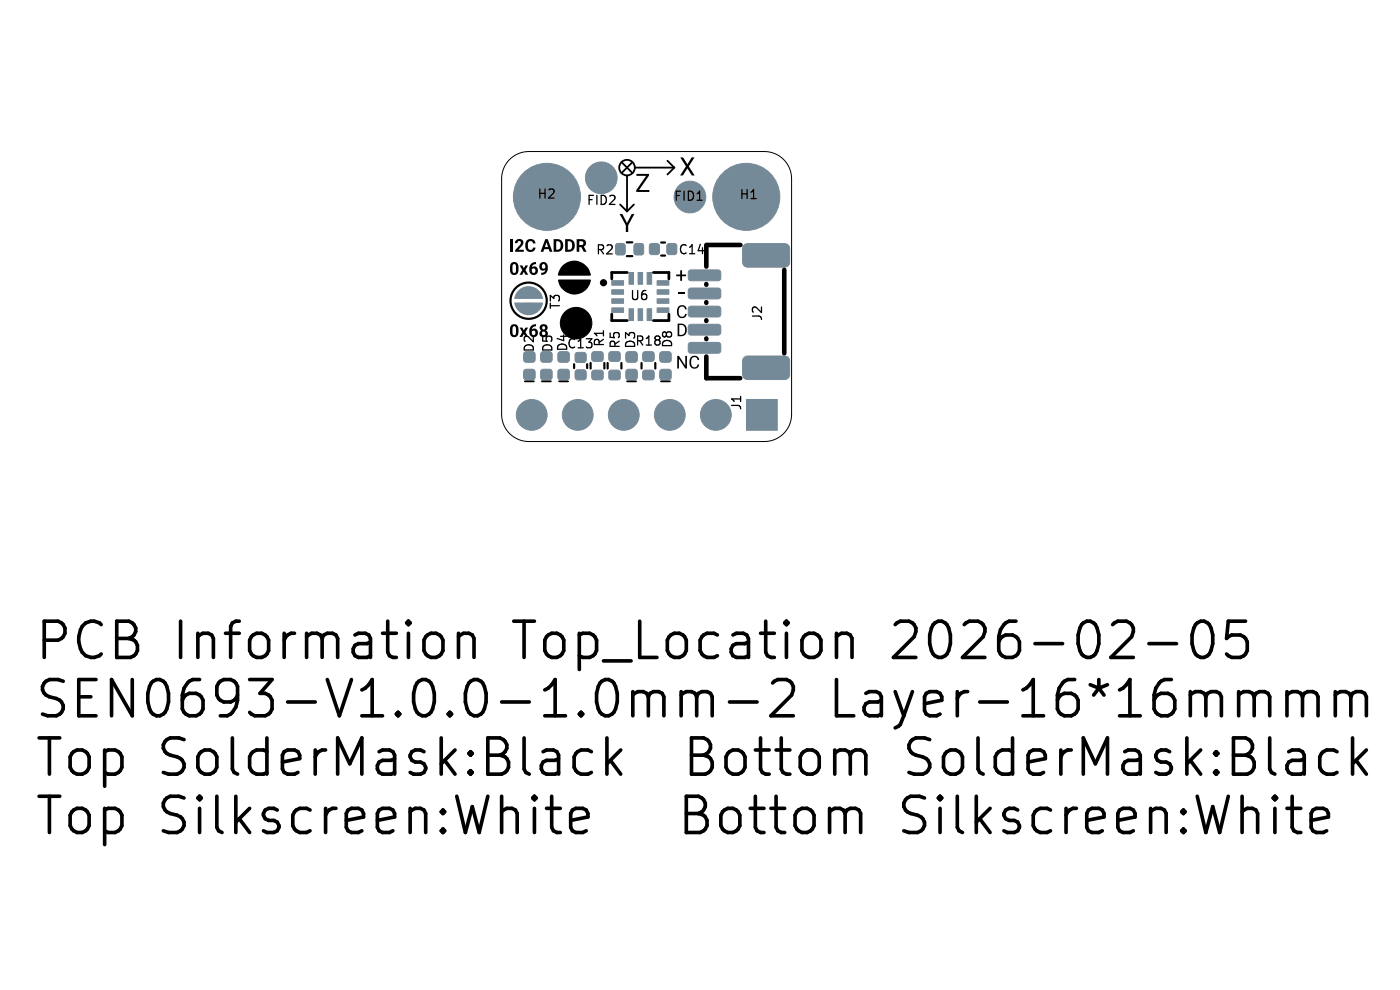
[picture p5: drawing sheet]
<svg xmlns="http://www.w3.org/2000/svg" width="297mm" height="210mm" viewBox="0 0 297 210" stroke-linecap="round" stroke-linejoin="round" font-family="sans-serif">
<g fill="none" stroke="#000" stroke-width=".77">
<path d="M93.2 134.7l.8 1.1v2.2l-.8 1.1M97.3 135.1a2.09 2.09 0 0 1 2.9-.4l.4 .7v4.1M97.3 134.3v5.2M177.5 135.1a2.09 2.09 0 0 1 2.9-.4l.4 .7v4.1M177.5 134.3v5.2M243.7 136.5h5.9M254 132.1a1.82 1.82 0 0 1 2.9 1.1 6 6 0 0 1-.7 5.9 1.82 1.82 0 0 1-2.9-1.1 6 6 0 0 1 .7-5.9zM264.2 131.8h-3.6l-.4 3.6 1.1-.7h1.8l.8 .4 .7 1.1v1.8l-.4 .7-1.1 .8h-1.8l-1.1-.8M122.5 159.5l.8-.4h1.4l.8 .4M128.8 156.5v7.7M131.7 159.1l-2.9 2.9M136.4 146.7l.8 .4 .3 .7"/>
<path d="M137.5 147.8v4M137.5 147.8l.4-.7 .7-.4h1.1l.8 .4 .3 .7v4M144.5 147.4a2.09 2.09 0 0 1 2.9-.3l.4 .7M144.5 146.7v5.1M147.8 147.8l.4-.7 .7-.4h1.1l.7 .4 .4 .7v4M147.8 147.8v4M154.8 148.9h5.8M168.3 146.3l-.4 1.1-4.4 4.4h4.8M183.3 159.5l.4 .7v4M273 147.4a2.09 2.09 0 0 1 3-.3l.3 .7M273 146.7v5.1M276.3 147.8l.4-.7 .7-.4h1.1l.7 .4 .4 .7v4"/>
<path d="M276.3 147.8v4M282.9 159.1l.7 .4M283.3 147.4a2.09 2.09 0 0 1 2.9-.3l.4 .7M283.3 146.7v5.1M286.6 147.8l.3-.7 .8-.4h1.1l.7 .4 .4 .7v4M286.6 147.8v4M286.9 156.5v7.7M289.9 159.1l-3 2.9M115.9 171.5h3M117 168.9v6.6l.4 .7 .7 .4h.8M121.1 174l3.6-.7v-.7l-.3-.8-.8-.3h-1.4l-.8 .3-.3 .8v2.9l.3 .7 .8 .4h1.4l.8-.4M122.5 163.9l.8 .3h1.4l.8-.3"/>
<path d="M129.5 161.3l2.2 2.9M278.2 174l3.6-.7v-.7l-.4-.8-.7-.3h-1.5l-.7 .3-.3 .8v2.9l.3 .7 .7 .4h1.5l.7-.4M283.6 163.9l-.7 .3M287.7 161.3l2.2 2.9"/>
</g>
<g fill="#758a99">
<path d="M109.8 61.7a3.1 3.1 0 0 1 3.3-.9 3.1 3.1 0 0 1 2.1 2.6h-6.1l.3-1.1z"/>
<path d="M109.1 64.2h6.1a3.1 3.1 0 0 1-3.1 2.7 3.1 3.1 0 0 1-3-2.7z"/>
</g>
<g fill="#758a99" stroke="#758a99" stroke-width=".21">
<path d="M133.4 57.8h1v2.5h-1z"/>
<path d="M135.4 57.8h.9v2.5h-.9z"/>
<path d="M137.3 57.8h.9v2.5h-.9z"/>
<path d="M139.4 59.5h2.5v1h-2.5z"/>
<path d="M139.4 61.5h2.5v.9h-2.5z"/>
<path d="M139.4 63.4h2.5v.9h-2.5z"/>
<path d="M139.4 65.3h2.5v1h-2.5z"/>
<path d="M137.3 65.5h.9v2.5h-.9z"/>
<path d="M135.4 65.5h.9v2.5h-.9z"/>
<path d="M133.4 65.5h1v2.5h-1z"/>
<path d="M129.8 65.3h2.5v1h-2.5z"/>
<path d="M129.8 63.4h2.5v.9h-2.5z"/>
<path d="M129.8 61.5h2.5v.9h-2.5z"/>
<path d="M129.8 59.5h2.5v1h-2.5z"/>
<path d="M125.7 78.7l.3-.2h1.5l.3 .2 .2 .3v1.1l-.2 .3-.3 .2h-1.5l-.3-.2-.2-.3v-1.1z"/>
<path d="M125.7 74.7l.3-.1h1.5l.3 .1 .2 .4v1l-.2 .4-.3 .2h-1.5l-.3-.2-.2-.4v-1z"/>
<path d="M136.5 78.7l.3-.2h1.5l.3 .2 .2 .3v1.1l-.2 .3-.3 .2h-1.5l-.3-.2-.2-.3v-1.1z"/>
<path d="M136.5 74.7l.3-.1h1.5l.3 .1 .2 .4v1l-.2 .4-.3 .2h-1.5l-.3-.2-.2-.4v-1z"/>
<path d="M140.1 78.5l.4-.2h1.3a.57 .57 0 0 1 .6 .6v1.1a.57 .57 0 0 1-.6 .6h-1.3a.57 .57 0 0 1-.6-.6v-1.1z"/>
<path d="M140.1 74.8l.4-.2h1.3a.57 .57 0 0 1 .6 .6v1.1a.57 .57 0 0 1-.6 .6h-1.3a.57 .57 0 0 1-.6-.6v-1.1z"/>
<path d="M122.1 74.9l.4-.2h1.3l.4 .2 .2 .4v1.1l-.2 .3-.4 .2h-1.3l-.4-.2-.1-.3v-1.1z"/>
<path d="M122.1 78.6l.4-.2h1.3l.4 .2 .2 .4v1.1l-.2 .3-.4 .2h-1.3l-.4-.2-.1-.3v-1.1z"/>
<path d="M118.5 78.5l.4-.2h1.3a.57 .57 0 0 1 .6 .6v1.1a.57 .57 0 0 1-.6 .6h-1.3a.57 .57 0 0 1-.6-.6v-1.1z"/>
<path d="M118.5 74.8l.4-.2h1.3a.57 .57 0 0 1 .6 .6v1.1a.57 .57 0 0 1-.6 .6h-1.3a.57 .57 0 0 1-.6-.6v-1.1z"/>
<path d="M146.2 72.8l.4-.2h5.7a.58 .58 0 0 1 .6 .6v1.2a.58 .58 0 0 1-.6 .5h-5.7a.58 .58 0 0 1-.6-.5v-1.2z"/>
<path d="M146.2 69l.4-.2h5.7a.58 .58 0 0 1 .6 .6v1.1a.58 .58 0 0 1-.6 .6h-5.7a.58 .58 0 0 1-.6-.6v-1.1z"/>
<path d="M146.2 65.1l.4-.2h5.7a.58 .58 0 0 1 .6 .6v1.2a.58 .58 0 0 1-.6 .5h-5.7a.58 .58 0 0 1-.6-.5v-1.2z"/>
<path d="M146.2 61.3l.4-.2h5.7a.58 .58 0 0 1 .6 .6v1.1a.58 .58 0 0 1-.6 .6h-5.7a.58 .58 0 0 1-.6-.6v-1.1z"/>
<path d="M146.2 57.4l.4-.1h5.7a.58 .58 0 0 1 .6 .5v1.2a.58 .58 0 0 1-.6 .6h-5.7a.58 .58 0 0 1-.6-.6v-1.2z"/>
<path d="M157.8 52l.8-.3h7.9a1.04 1.04 0 0 1 1 1v2.9a1.04 1.04 0 0 1-1 1.1h-7.9a1.04 1.04 0 0 1-1.1-1.1v-2.9z"/>
<path d="M157.8 75.8l.8-.3h7.9a1.04 1.04 0 0 1 1 1.1v2.9a1.04 1.04 0 0 1-1 1h-7.9a1.04 1.04 0 0 1-1.1-1v-2.9z"/>
<path d="M158.4 84.7h6.5v6.6h-6.5z"/>
<path d="M134.6 51.8l.4-.2h1l.4 .2 .2 .4v1.4l-.2 .3-.4 .2h-1l-.4-.2-.1-.3v-1.4z"/>
<path d="M130.7 51.8l.4-.2h1l.4 .2 .1 .4v1.4l-.1 .3-.4 .2h-1l-.4-.2-.1-.3v-1.4z"/>
<path d="M114.8 78.5l.4-.2h1.4a.57 .57 0 0 1 .5 .6v1.1a.57 .57 0 0 1-.5 .6h-1.4a.57 .57 0 0 1-.5-.6v-1.1z"/>
<path d="M114.8 74.8l.4-.2h1.4a.57 .57 0 0 1 .5 .6v1.1a.57 .57 0 0 1-.5 .6h-1.4a.57 .57 0 0 1-.5-.6v-1.1z"/>
<path d="M137.9 51.8l.4-.2h1.1l.3 .2 .2 .4v1.3l-.2 .4-.3 .1h-1.1l-.4-.1-.1-.4v-1.3z"/>
<path d="M141.6 51.8l.4-.2h1.1l.3 .2 .2 .4v1.3l-.2 .4-.3 .1h-1.1l-.4-.1-.2-.4v-1.3z"/>
<path d="M129.3 78.7l.4-.2h1.4l.3 .2 .2 .3v1.1l-.2 .3-.3 .2h-1.4l-.4-.2-.2-.3v-1.1z"/>
<path d="M129.3 74.7l.4-.1h1.4l.3 .1 .2 .4v1l-.2 .4-.3 .2h-1.4l-.4-.2-.2-.4v-1z"/>
<path d="M111.1 64.4h2l.2 .3v.6l-.3 .2h-1.8l-.2-.3z"/>
<path d="M111.1 62.1h2l.2 .2v.7l-.3 .2h-1.8l-.2-.3z"/>
<path d="M132.9 78.5l.4-.2h1.3a.57 .57 0 0 1 .6 .6v1.1a.57 .57 0 0 1-.6 .6h-1.3a.57 .57 0 0 1-.5-.6v-1.1z"/>
<path d="M132.9 74.8l.4-.2h1.3a.57 .57 0 0 1 .6 .6v1.1a.57 .57 0 0 1-.6 .6h-1.3a.57 .57 0 0 1-.5-.6v-1.1z"/>
<path d="M111.2 78.5l.4-.2h1.4a.57 .57 0 0 1 .5 .6v1.1a.57 .57 0 0 1-.5 .6h-1.4a.57 .57 0 0 1-.5-.6v-1.1z"/>
<path d="M111.2 74.8l.4-.2h1.4a.57 .57 0 0 1 .5 .6v1.1a.57 .57 0 0 1-.5 .6h-1.4a.57 .57 0 0 1-.5-.6v-1.1z"/>
<circle cx="116" cy="41.8" r="7.1"/>
<circle cx="151.9" cy="88" r="3.3"/>
<circle cx="142.1" cy="88" r="3.3"/>
<circle cx="132.3" cy="88" r="3.3"/>
<circle cx="122.6" cy="88" r="3.3"/>
<circle cx="112.8" cy="88" r="3.3"/>
<circle cx="146.4" cy="41.8" r="3.4"/>
<circle cx="158.3" cy="41.8" r="7.1"/>
<circle cx="127.6" cy="37.7" r="3.4"/>
</g>
<path d="M119.6 56.4a3.4 3.4 0 0 1 5.6 1.9h-6.7l.3-.7zM118.6 59.5h6.6a3.3 3.3 0 0 1-3.3 2.8 3.3 3.3 0 0 1-3.3-2.8z" fill="#000" stroke="#000" stroke-width=".38"/>
<g fill="none" stroke="#000" stroke-width=".38">
<path d="M131.9 34.4l2.3 2.3M133 37.2v7.6M134.2 34.4l-2.4 2.3M134.7 35.6h8.4M141.6 34.1l1.5 1.5M143.1 35.6l-1.5 1.4M131.6 43.4l1.4 1.4M134.5 43.4l-1.5 1.4M111.3 80.9h2M115 80.9h1.9M118.6 80.9h1.9M133 80.9h1.9"/>
<path d="M140.2 80.9h1.9"/>
<circle cx="133" cy="35.6" r="1.65"/>
</g>
<circle cx="122.2" cy="68.6" r="3.3" fill="#000" stroke="#000" stroke-width=".21"/>
<g fill="#000">
<path d="M144.3 33.4h.6l.9 1.5 .9-1.5h.6l-1.2 1.9 1.3 1.9h-.6l-1-1.5-.9 1.5h-.6l1.2-1.9zM108.3 50.7h.5v2.7h-.5zM108.5 55.8a.93 .93 0 0 1 1.1-.1 .93 .93 0 0 1 .4 1 1.21 1.21 0 0 1-.7 1.6 .92 .92 0 0 1-1.1-1.1v-.6h.5v.7a.43 .43 0 0 0 .4 .6 .43 .43 0 0 0 .4-.6v-.7a.42 .42 0 0 0-.4-.6 .42 .42 0 0 0-.4 .6h-.5zM109.4 51a.9 .9 0 0 1 1.5-.1 .9 .9 0 0 1-.3 1.4l-.6 .7h1.1v.4h-1.8v-.4l.9-.9a.51 .51 0 0 0 .4-.5 .51 .51 0 0 0-.4-.5l-.3 .1-.1 .4h-.6zM110.2 56.3h.6l.3 .6 .4-.6h.5l-.5 1 .6 1h-.6l-.4-.6-.3 .6h-.6l.6-1zM111.8 51a1.08 1.08 0 0 1 1.1-.3 1.08 1.08 0 0 1 .7 .9h-.5a.57 .57 0 0 0-.8-.4 .57 .57 0 0 0-.3 .8 .69 .69 0 0 0 .1 .7 .69 .69 0 0 0 .7 .2l.3-.4h.5a1.13 1.13 0 0 1-1.4 .9 1.13 1.13 0 0 1-.8-1.4l.1-.5zM112.6 56l.5-.3 .6-.1v.4a.8 .8 0 0 0-.9 .7 .88 .88 0 0 1 1.3 .5 .88 .88 0 0 1-.9 1.1 .98 .98 0 0 1-.9-1.1h.5a.45 .45 0 0 0 .4 .6 .45 .45 0 0 0 .4-.6 .45 .45 0 0 0-.7-.1l-.6 .1v-.7zM114.7 55.8a.96 .96 0 0 1 1.2 0 .96 .96 0 0 1 .3 1.1 1.29 1.29 0 0 1-1.4 1.4v-.4a.72 .72 0 0 0 .9-.7 .76 .76 0 0 1-.9 .1 .76 .76 0 0 1-.4-.8h.5a.4 .4 0 0 0 .5 .5 .4 .4 0 0 0 .3-.6 .38 .38 0 0 0-.5-.4 .38 .38 0 0 0-.3 .5h-.5zM115.7 50.7h.5l1 2.7h-.6l-.2-.5h-.9l-.2 .5h-.6l.4-1h1.2l-.4-1-.3 1h-.5zM117.4 50.7h.9a1.35 1.35 0 0 1 1.2 1.4 1.35 1.35 0 0 1-1.2 1.3h-.9v-.4h.6a.9 .9 0 0 0 .9-.9 .9 .9 0 0 0-.9-.9v1.8h-.6zM119.9 50.7h.8a1.35 1.35 0 0 1 1.2 1.4 1.35 1.35 0 0 1-1.2 1.3h-.8v-.4h.5a.9 .9 0 0 0 1-.9 .9 .9 0 0 0-1-.9v1.8h-.5zM122.3 50.7h1a.83 .83 0 0 1 1 .6 .83 .83 0 0 1-.5 1l.6 1.1h-.6l-.5-1h-.4v1h-.6v-1.4h1a.4 .4 0 0 0 .5-.4 .4 .4 0 0 0-.5-.4h-.4v.8h-.6z"/>
<path d="M131.4 45.4h.6l1 1.9 1-1.9h.6l-1.3 2.4v1.4h-.5v-1.4zM135 36.9h2.7v.4l-2.1 3h2.2v.4h-2.8v-.4l2.1-3h-2.1zM144.3 57.3h.4v.9h.8v.4h-.8v1h-.4v-1h-.8v-.4h.8zM108.5 69a.93 .93 0 0 1 1.1-.1 .93 .93 0 0 1 .4 1 1.21 1.21 0 0 1-.7 1.6 .92 .92 0 0 1-1.1-1.1v-.6h.5v.6a.43 .43 0 0 0 .4 .7 .43 .43 0 0 0 .4-.6v-.7a.42 .42 0 0 0-.4-.6 .42 .42 0 0 0-.4 .6h-.5zM110.2 69.5h.6l.3 .6 .4-.6h.5l-.5 1 .6 1h-.6l-.4-.6-.3 .6h-.6l.6-1zM112.6 69.2l.5-.3 .6-.1v.4a.8 .8 0 0 0-.9 .7 .88 .88 0 0 1 1.3 .5 .88 .88 0 0 1-.9 1.1 .98 .98 0 0 1-.9-1.1h.5a.45 .45 0 0 0 .4 .6 .45 .45 0 0 0 .4-.6 .45 .45 0 0 0-.7-.1l-.6 .1v-.7zM114.7 69a.81 .81 0 0 1 1.2-.1 .81 .81 0 0 1 0 1.1l-.1 .1a.81 .81 0 0 1 .3 1.1 .81 .81 0 0 1-1.2 .3l-.3-.3-.2-.4 .6-.1a.38 .38 0 0 0 .5 .3 .38 .38 0 0 0 .1-.6 .38 .38 0 0 0-.6 .2v.1h-.6l.1-.3 .3-.3-.3-.6h.5a.32 .32 0 0 0 .5 .3 .32 .32 0 0 0 0-.5 .32 .32 0 0 0-.5 .1l-.5 .1zM143.8 68.6h.7a1.35 1.35 0 0 1 1.2 1.4 1.35 1.35 0 0 1-1.2 1.3h-.7v-.3a1.11 1.11 0 0 0 1.5-.7 1.01 1.01 0 0 0-.2-1.1 1.01 1.01 0 0 0-1-.3v2.1h-.3zM143.9 62h1.3v.4h-1.3zM144 65a1 1 0 0 1 1-.2 1 1 0 0 1 .7 .8h-.4a.7 .7 0 0 0-.8-.5 .7 .7 0 0 0-.5 .9 .82 .82 0 0 0 .1 1 .82 .82 0 0 0 1 .1l.2-.5h.4a1.08 1.08 0 0 1-1.4 .8 1.08 1.08 0 0 1-.7-1.4zM143.7 75.5h.3l1.4 2.1v-2.1h.3v2.7h-.3l-1.4-2.1v2.1h-.3zM146.6 75.7a1 1 0 0 1 1.1-.2 1 1 0 0 1 .6 .9h-.3a.7 .7 0 0 0-.9-.6 .7 .7 0 0 0-.5 .9 .82 .82 0 0 0 .2 1 .82 .82 0 0 0 1 .1l.2-.5h.3a1.08 1.08 0 0 1-1.3 .9 1.08 1.08 0 0 1-.7-1.5z"/>
</g>
<circle cx="128" cy="60" r=".38" fill="none" stroke="#000" stroke-width=".77"/>
<path d="M133.1 57.8h-3.3v1.4M138.6 57.8h3.3v1.4M129.8 66.6v1.4h3.3M141.9 66.6v1.4h-3.3" fill="none" stroke="#000" stroke-width=".59"/>
<g fill="none" stroke="#000" stroke-width=".46">
<path d="M133 54.3h1.2M133 51.4h1.2M140.3 54.2h.8M140.3 51.4h.8M121.8 77.3v.8M124.6 77.3v.8M125.3 77v1.2M128.2 77v1.2M128.9 77v1.2M131.8 77v1.2M136.1 77v1.2M139 77v1.2"/>
<circle cx="112.1" cy="63.8" r="3.8"/>
</g>
<path d="M149.8 52v4.6M149.9 52h7.2M166.4 57.3v17.6M149.8 60.3v.1M149.8 64.1v.1M149.8 67.9v.2M149.8 71.8v.1M149.8 75.6v4.6h7.2" fill="none" stroke="#000" stroke-width=".98"/>
<path d="M108.1 33.8a5.8 5.8 0 0 1 4.1-1.7h50a5.8 5.8 0 0 1 5.7 5.8v50a5.8 5.8 0 0 1-5.7 5.8h-50a5.8 5.8 0 0 1-5.8-5.8v-50a5.8 5.8 0 0 1 1.7-4.1z" fill="none" stroke="#000" stroke-width=".21"/>
<g font-size="10.7">
<text x="7" y="140.4">PCB</text>
<text x="36.7" y="140.4">Information</text>
<text x="109.3" y="140.4">Top_Location</text>
<text x="190.2" y="140.4">2026-02-05</text>
<text x="7" y="152.8">SEN0693-V1.0.0-1.0mm-2</text>
<text x="175.9" y="152.8">Layer-16*16mmmm</text>
<text x="7" y="165.2">Top</text>
<text x="33.4" y="165.2">SolderMask:Black</text>
<text x="146.7" y="165.2">Bottom</text>
<text x="193.9" y="165.2">SolderMask:Black</text>
<text x="7" y="177.6">Top</text>
<text x="33.4" y="177.6">Silkscreen:White</text>
<text x="146.3" y="177.6">Bottom</text>
<text x="193.6" y="177.6">Silkscreen:White</text>
</g>
<g font-size="2.7">
<text x="113.9" y="42.5">H2</text>
<text x="124.3" y="43.9">FID2</text>
<text x="142.8" y="43">FID1</text>
<text x="156.7" y="42.6">H1</text>
<text x="126.3" y="54.3">R2</text>
<text x="143.8" y="54.3">C14</text>
<text x="119.2" y="65.8" transform="rotate(-90 119.2 65.8)">T3</text>
<text x="133.5" y="64">U6</text>
<text x="162" y="68.3" transform="rotate(-90 162 68.3)">J2</text>
<text x="113.6" y="74.9" transform="rotate(-90 113.6 74.9)">D2</text>
<text x="117.5" y="74.9" transform="rotate(-90 117.5 74.9)">D5</text>
<text x="120.1" y="74.3">C13</text>
<text x="120.7" y="74.8" transform="rotate(-90 120.7 74.8)">D4</text>
<text x="128.5" y="73.8" transform="rotate(-90 128.5 73.8)">R1</text>
<text x="131.8" y="74.1" transform="rotate(-90 131.8 74.1)">R5</text>
<text x="134.6" y="73.7">R18</text>
<text x="135.1" y="74.1" transform="rotate(-90 135.1 74.1)">D3</text>
<text x="143" y="74" transform="rotate(-90 143 74)">D8</text>
<text x="157.6" y="87.2" transform="rotate(-90 157.6 87.2)">J1</text>
</g>
</svg>
